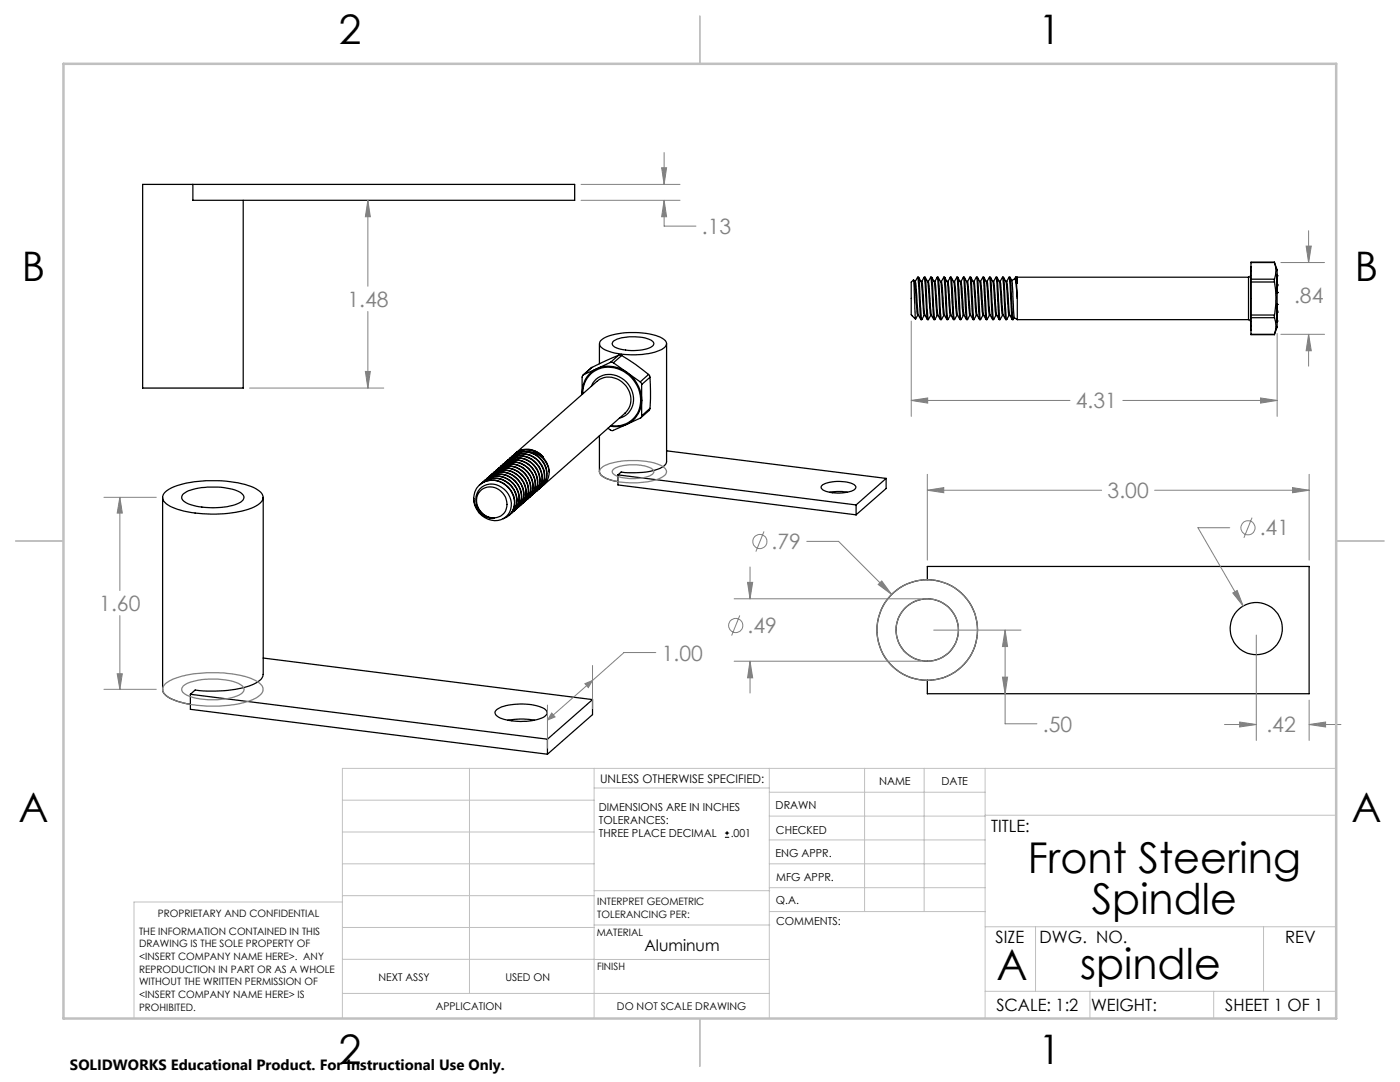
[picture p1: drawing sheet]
<svg xmlns="http://www.w3.org/2000/svg" width="279mm" height="216mm" viewBox="0 0 279 216" stroke-linecap="round" stroke-linejoin="round" font-family="sans-serif">
<g fill="none" stroke="#000" stroke-width=".25">
<path d="M38.5 36.8h-10v40.6h20v-37.4M38.5 36.8h76.2v3.2h-76.2zM182.3 55.8l.4 7.9 .5-.9M182.3 55.8l-.4 .5v6.5l.1 .1M182.3 55.8l.2 .4M182.5 56.2h.2M182.5 56.2l.5 6.3 .1 .4h.2M182.7 56.2l.6 6.7M183.1 55.3l-.5 .9M183.3 55.3h-.1l.6 8.4M183.8 56.2h.2M184 56.2l.6 6.7"/>
<path d="M184.4 55.3l-.5 .9M184.5 55.3l.6 8.5-.5-.9M184.5 55.3h.1M185.1 56.2h.2l.1 .8 .5 5.9M185.7 55.3l.2 1.5 .5 7-.5-.9M185.7 55.3l-.5 .9M185.7 55.3h.2M186.4 56.2h.2l.1 .8 .5 5.9M187 55.3l-.5 .9M187 55.3l.7 8.4M187 55.3h.2M187.2 55.4l.7 8.4 .5-1"/>
<path d="M187.2 55.3l.5 .9M187.7 56.2l.5 6.3 .1 .4h.2M187.7 56.2h.2M187.9 56.2l.3 4a5.6 5.6 0 0 0 .8 3.6M188.3 55.3l-.4 .9M188.3 55.3l.7 8.4M188.3 55.3h.2M188.5 55.4l.7 8.4 .5-1M188.5 55.3l.5 .9M189 56.2l.5 6.3 .2 .4h.1M189 56.2h.2M189.7 55.3l.6 8.5a5.6 5.6 0 0 1-.8-3.6l-.3-4"/>
<path d="M189.7 55.3l-.5 .9M189.7 55.3h.1M189.8 55.4l.7 8.4 .5-1M189.8 55.3l.5 .9M190.3 56.2l.6 6.3v.4h.2M190.3 56.2h.2M190.5 56.2l.6 6.7M191 55.3l.6 8.5-.5-.9M191 55.3l-.5 .9M191 55.3h.1M191.1 55.4l.7 8.4 .5-1M191.1 55.3l.5 .9"/>
<path d="M191.6 56.2l.6 6.3v.4h.2M191.6 56.2h.2M191.8 56.2l.6 6.7M192.3 55.3l.6 8.5-.5-.9M192.3 55.3l-.5 .9M192.3 55.3h.1M192.4 55.4l.7 8.4 .5-1M192.4 55.3l.5 .9M192.9 56.2l.6 6.3v.4h.2M192.9 56.2h.2M193.1 56.2l.6 6.7M193.5 55.3l-.4 .9"/>
<path d="M193.7 55.4l.7 8.4 .5-1M193.7 55.3l.5 .9M193.7 55.3h-.1l.6 8.4M194.2 56.2l.6 6.3v.4h.2M194.2 56.2h.1a10.7 10.7 0 0 1 .4 4l.3 2.7M194.8 55.3l-.5 .9M195.1 55.4l.6 8.4 .5-1M195.1 55.3l.4 .9M195.1 55.3h-.2l.6 8.4M195.5 56.2l.5 5.9 .1 .8h.2M195.5 56.2h.1a10.7 10.7 0 0 1 .4 4l.3 2.7M196.1 55.3l-.4 .9"/>
<path d="M196.3 55.3h-.1l.6 8.4M196.9 56.2l-.5-.8 .6 8.4 .5-1M196.9 56.2l.4 5.9 .1 .8h.2M196.9 56.2h.1M197 56.2l.6 6.7M197.4 55.3l-.4 .9M197.6 55.3h-.1l.6 8.4M198.2 56.2l-.5-.8 .6 8.4 .5-1M198.2 56.2l.4 5.9 .2 .8h.1M198.2 56.2h.1M198.3 56.2l.6 6.7M198.8 55.3l-.5 .9"/>
<path d="M198.8 55.3l.6 8.4M198.8 55.3h.1M199.4 56.2h.2l.1 .4 .5 6.3M200.1 55.3l-.5 .9M200.2 55.3h-.1l.6 8.4M200.7 56.2h.2l.1 .4 .5 6.3M201.4 55.3l-.5 .9M201.5 55.3h-.1l.6 8.4M202.5 55.6a11.4 11.4 0 0 1 .5 3.9M202.5 55.6l-.6 .4M202.7 55.3l.3 4.2M202.7 55.3l-.2 .3"/>
<path d="M202.7 55.3h.1M202.9 55.3l.1 1.3M202.9 55.4l.1 1.2M203 55.3v1.3M203 59.5v4.3M203 55.3l-.1 .1M203 55.3h46.2M249.2 55.3v8.5M249.6 54.9l-.1 .2-.3 .2M249.7 53.2v12.7M249.7 55.7v.6M249.7 56.3h4.7"/>
<path d="M249.7 55.7h4.7M249.7 52.4v3.3M249.7 56.3v6.6M249.7 52.4h4.7M254.3 52.3l.1 .1M254.3 52.3l.6 1.5v11.5l-.6 1.5M254.3 52.3l-4.6 .1M254.4 55.7v.6M254.4 56.3a19.3 19.3 0 0 1 0 6.6M254.4 52.4a5 5 0 0 1 0 3.3M254.9 57h.1M254.9 57v.5"/>
<path d="M254.9 58.4v.1M254.9 54.8h.1M254.9 54.8v.2M254.9 57.5h.1M254.9 58.4h.1M254.9 56.8h.1M254.9 55h.1M254.9 56.8v.2M254.9 55v1.8M254.9 58.3v.1M254.9 58.3h.1M254.9 57.5v.9"/>
<path d="M116.3 78.6a5.1 5.1 0 0 1 7.5-4.8 6.3 6.3 0 0 1 3 9.2 5 5 0 0 1-4.9 1.9M116.5 74.8l-.3 .4v3.5M118 77.1a4.1 4.1 0 0 1 6.6-1.3 4.4 4.4 0 0 1 0 7.2l-1 .4M118.1 73.3l-1.8 1.6M118.1 73.3l-1.6 1.5M119.2 73.6a6.5 6.5 0 0 1 8.5 4.2 5.4 5.4 0 0 1-2.6 6.9M119.2 73.6a5.1 5.1 0 0 0-3 5.1M119.2 73.6l-2.7 1.2M119.6 68.6v4M119.9 67.9a10.6 10.6 0 0 1 7.1-1.5 10.1 10.1 0 0 1 5.7 1.5 1.13 1.13 0 0 1-.7 1.8 15.5 15.5 0 0 1-11.7-.1 1.01 1.01 0 0 1-.4-1.7zM121.8 72.3l.6 .1M121.8 72.3l-2.6 1.3"/>
<path d="M122.3 68.2a8.3 8.3 0 0 1 5.5-.9 3.5 3.5 0 0 1 2.7 1.1v.2a2.63 2.63 0 0 1-2.3 1.2 9.3 9.3 0 0 1-5.7-.7l-.2-.2a.55 .55 0 0 1 0-.7zM122.4 72.4l5.4 3.8M123.5 70.9h.6M123.5 70.9l-5.4 2.4M123.5 70.9l-1.7 1.4M124.1 70.9l2.7 1.8 2.6 2M124.1 70.9l-1.7 1.5M127.8 76.2l.3 .5M128.1 76.7v6.3M129.4 74.7l.3 .6M129.4 74.7l-1.6 1.5M129.7 75.3l.1 2.8-.1 3.4"/>
<path d="M129.7 75.3l-1.6 1.4M133 68.6v23.5a2.53 2.53 0 0 1-2.3 1.7 18.7 18.7 0 0 1-6.7 .4l-.7 .6M182 62.9l.1 .1M182 62.9h.1M182 63l.7 .7M183.3 62.9l.5 .9M183.8 63.8h.2M184.5 62.8l-.6 1-.6-8.4 .3 .4a8.7 8.7 0 0 1 .5 3.7l.2 3 .1 .4h.2M185.1 63.8h.2M185.8 62.8l-.6 1-.6-8.4 .3 .4a8.7 8.7 0 0 1 .5 3.7l.2 3 .1 .4h.2M186.4 63.8h.2M187.1 62.8l-.6 1-.6-8.4 .3 .4a8.7 8.7 0 0 1 .5 3.7l.3 3.3v.1h.2"/>
<path d="M187.2 62.9l.5 .9M187.7 63.8h.2M189 63.8h.2M190.3 63.8h.2M191.6 63.8h.2M192.9 63.8h.2M193.7 62.9l.5 .9M194.2 63.8h.2M195 62.9l.5 .9M195.5 63.8h.2M196.3 62.9l.5 .9M196.8 63.8h.2"/>
<path d="M197.6 62.9l.5 .9M198.1 63.8h.2M198.9 62.9l.5 .9M199.4 63.8h.2M200.1 62.8l-.5 1-.6-8.4 .2 .4a8.7 8.7 0 0 1 .5 3.7l.3 3 .1 .4h.1M200.2 62.9l.5 .9M200.7 63.8h.2M201.4 62.8l-.5 1-.6-8.4 .2 .4a8.7 8.7 0 0 1 .5 3.7l.3 3 .1 .4h.1M201.5 62.9l.5 .9M202 63.8h.2M202.5 63.3l-.3 .5-.6-8.5a4 4 0 0 1 .5 2.7l.3 5.2v.2l.6 .4M203 63.8h46.2"/>
<path d="M249.2 63.8l.3 .2 .1 .2M249.7 62.9v.5M249.7 66.7l4.6 .1M249.7 62.9h4.7M249.7 63.4v3.3M249.7 63.4h4.7M249.7 66.7h4.7M254.4 62.9v.5M254.4 63.4a5 5 0 0 1 0 3.3M254.4 66.7l-.1 .1M254.9 62.1h.1M254.9 60.7h.1"/>
<path d="M254.9 64.3h.1M254.9 62.1v.2M254.9 61.6h.1M254.9 62.3h.1M254.9 64.1h.1M254.9 61.6v.5M254.9 64.1v.2M254.9 60.7v.9M254.9 62.3v1.8M32.5 99.2v38.3a2.51 2.51 0 0 0 1.9 2l1.1 .4 2.5 .6M32.8 98.3a11.2 11.2 0 0 1 6.7-2.2 24.2 24.2 0 0 1 11.1 1.2l.4 .2a1.8 1.8 0 0 1 1.3 2.4 7.1 7.1 0 0 1-4.6 2.2 25.3 25.3 0 0 1-13.3-.9 2.45 2.45 0 0 1-1.9-2.1zM36.7 98.5a11 11 0 0 1 6.7-1.3 8.1 8.1 0 0 1 5.1 1.5 1.08 1.08 0 0 1-.8 1.7 14.5 14.5 0 0 1-10.8-.2 .96 .96 0 0 1-.6-.8 .96 .96 0 0 1 .4-.9z"/>
<path d="M52.5 99.2v35.4a2.45 2.45 0 0 1-1.8 1.9 24.1 24.1 0 0 1-11.8 1.2l-.9 .8M94.5 99.4a3.7 3.7 0 0 1 5.9-3 4.2 4.2 0 0 1 1.4 6.3l-1.4 .8M95.7 97.6a3.7 3.7 0 0 1 6 1.6 3.3 3.3 0 0 1-.8 4 3.3 3.3 0 0 1-4.1 .1 4.5 4.5 0 0 1-2.3-3.9 4.1 4.1 0 0 0 4.2 4 3.7 3.7 0 0 1-3.3-2 3.7 3.7 0 0 1 .3-3.8zM95.8 98a3.3 3.3 0 0 1 3.8-.3 3.3 3.3 0 0 1 1.5 3.4 2.88 2.88 0 0 1-2.3 2.3 2.88 2.88 0 0 1-3-1.5 3.1 3.1 0 0 1 0-3.9zM95.8 96.7a4.3 4.3 0 0 1 4.8-.2 4.3 4.3 0 0 1 2.1 4.3 3.1 3.1 0 0 1-1.1 2.1M95.8 96.7h-.1M96.2 96.3a4.3 4.3 0 0 1 5.5 .3 4.3 4.3 0 0 1 .8 5.4l-.4 .4M96.2 96.3a4.3 4.3 0 0 1 5.3 .2 4.3 4.3 0 0 1 1.2 5.1l-.9 1M96.7 95.9a4.2 4.2 0 0 1 6.4 1.6 3.6 3.6 0 0 1-.8 4.7M96.7 95.9a4.2 4.2 0 0 1 6.7 2.2 3.6 3.6 0 0 1-.9 4M96.7 95.8v.1M97.2 95.5a4.3 4.3 0 0 1 4.5-.4 4.3 4.3 0 0 1 2.4 3.9 3.2 3.2 0 0 1-1.3 2.8"/>
<path d="M97.2 95.5a4.4 4.4 0 0 1 4.8-.3 4.4 4.4 0 0 1 2.1 4.4 3.6 3.6 0 0 1-1.1 2M97.6 95v.1a4.3 4.3 0 0 1 4.5-.4 4.3 4.3 0 0 1 2.4 3.9 3.1 3.1 0 0 1-1.3 2.8M97.7 95.1a4.2 4.2 0 0 1 6.7 2.2 3.6 3.6 0 0 1-1 3.9M98.1 94.7a4.3 4.3 0 0 1 4.5-.4 4.3 4.3 0 0 1 2.4 3.9 3.2 3.2 0 0 1-1.3 2.8M98.1 94.7h-.1M98.1 94.7a4.4 4.4 0 0 1 4.8-.3 4.4 4.4 0 0 1 2.1 4.3l-.2 .9-.9 1.2M99.5 93.4l-.1 .1a4.3 4.3 0 0 1 4.6-.4 4.3 4.3 0 0 1 2.4 3.9 3.1 3.1 0 0 1-1.3 2.8M99.5 93.5a4.2 4.2 0 0 1 6.7 2.2 3.6 3.6 0 0 1-.9 3.9M99.9 93v.1a4.3 4.3 0 0 1 4.6-.4 4.3 4.3 0 0 1 2.3 3.9 3.1 3.1 0 0 1-1.3 2.7M100 93a4.4 4.4 0 0 1 4.8-.2 4.4 4.4 0 0 1 2.1 4.3l-.3 .9-.4 .7-.4 .4M100.4 92.6v.1a4.3 4.3 0 0 1 4.5-.4 4.3 4.3 0 0 1 2.4 3.9 3.2 3.2 0 0 1-1.3 2.8M100.4 92.6a4.2 4.2 0 0 1 6.7 2.3 3.5 3.5 0 0 1-.9 3.8"/>
<path d="M101.3 91.8v.1a4.3 4.3 0 0 1 4.5-.4 4.3 4.3 0 0 1 2.4 3.9 3.2 3.2 0 0 1-1.3 2.7M101.4 91.8a4.2 4.2 0 0 1 6.6 2.3 3.5 3.5 0 0 1-.9 3.8M102.2 91.1a4.3 4.3 0 0 1 4.5-.4 4.3 4.3 0 0 1 2.4 3.8 3.2 3.2 0 0 1-1.3 2.8M102.2 91a4.3 4.3 0 0 1 5.5 .3 4.3 4.3 0 0 1 .8 5.4l-.5 .5M102.7 90.6a4.4 4.4 0 0 1 6.9 3.6M102.7 90.6a4.1 4.1 0 0 1 5.7 .6 4 4 0 0 0-5.8-.5M102.8 90.5l16.3-14.4a4.3 4.3 0 0 1 6.7 2.9 3.6 3.6 0 0 1-1.1 3.4l-16.3 14.4M104.8 99.9a4 4 0 0 0-.9-6.2 4 4 0 0 0-4.9 .2 4.3 4.3 0 0 1 4.5-.4 4.3 4.3 0 0 1 2.4 3.9 3.2 3.2 0 0 1-1.3 2.8M104.8 100h.1M105 90.1a4.5 4.5 0 0 1 4.6 4.1M105.8 99.2h-.1M106.3 98.7l-.1 .1"/>
<path d="M106.7 98.3a4 4 0 0 0-.9-6.2 4 4 0 0 0-5 .2 4.3 4.3 0 0 1 4.6-.4 4.3 4.3 0 0 1 2.3 3.9 3.1 3.1 0 0 1-1.3 2.7M106.7 98.4h-.1M107.2 97.9l-.1 .1M107.6 97.5a4 4 0 0 0-.9-6.2 4 4 0 0 0-5 .1 4.3 4.3 0 0 1 4.6-.3 4.3 4.3 0 0 1 2.4 3.9 3.1 3.1 0 0 1-1.3 2.7M107.6 97.5v.1M109.6 94.2v.5a3.4 3.4 0 0 1-1.3 2.2M119.6 86.9v7.2a2.18 2.18 0 0 0 2 1.6l1.7 .4M123.3 94.8l47.6 6M123.3 94.8v2l47.6 5.9M125.1 84.7a5.7 5.7 0 0 1-3.3 .4M125.1 84.7l-2.8 1.2h-.4l-.6-.5M128.1 83l-.3 .4-2.7 1.3"/>
<path d="M129.7 81.5l-.2 .4-1.6 1.5M129.7 81.5l-1.6 1.5M133 90l43.8 5.5M164 96.9a7 7 0 0 1 6.6 0 .6 .6 0 0 1-.3 1 8.1 8.1 0 0 1-6.1-.1l-.2-.2a.43 .43 0 0 1 0-.7zM165.6 98.2l1.4-.1 2.1 .1M176.8 95.5v2l-5.9 5.2M176.8 95.5l-5.9 5.3M102.1 102.4h.1M103.9 100.8h.1M104.4 100.4a4.1 4.1 0 0 0-1.8-6.7 3.6 3.6 0 0 0-4.1 .6 4.3 4.3 0 0 1 4.6-.4 4.3 4.3 0 0 1 2.3 3.9 3.1 3.1 0 0 1-1.3 2.8M170.9 100.8v1.9M185.1 115.7v-2.7h76.2v25.4h-76.2v-2.7"/>
<path d="M38 138.5l71.3 9M38 138.5v3l71.3 9M52.5 131.3l65.8 8.3M118.3 139.6v3l-9 7.9M118.3 139.6l-9 7.9M99 141.7a8.1 8.1 0 0 1 5.4-1.2 8 8 0 0 1 4.5 1.1l.2 .4a1.13 1.13 0 0 1-1 1.3 12.3 12.3 0 0 1-8.6-.2l-.6-.6a.57 .57 0 0 1 .1-.8zM101.4 143.7h.1a14.3 14.3 0 0 1 5.1 0M109.3 147.5v3"/>
<circle cx="185" cy="125.7" r="6.2"/>
<circle cx="185.1" cy="125.7" r="10"/>
<circle cx="250.7" cy="125.4" r="5.2"/>
</g>
<g fill="none" stroke="#808080" stroke-width=".2">
<path d="M73.4 40l.5 3.3h-1zM73.4 40v17.1M116 36.8h19.7M116 40h19.7M132 33.5h1l-.5 3.3zM132.5 40l.5 3.3h-1zM132.5 40v5.1h6.4M132.5 30.4v6.4M255.6 52.4h8.7M260.7 49.1h1l-.5 3.3zM261.2 46v6.4M49.8 77.4h26.8"/>
<path d="M72.9 74.1h1l-.5 3.3zM73.4 62.2v15.2M181.9 79.9l3.2-.5v1zM181.9 64.1v19M181.9 79.9h31.6M224.1 79.9h30.8M251.6 79.4l3.3 .5-3.3 .5zM254.9 66.5v16.6M255.6 66.7h8.7M261.2 66.7l.5 3.3h-1zM261.2 66.7v6.4M20.7 99.2h10.5"/>
<path d="M23.9 99.2l.5 3.2h-1zM23.9 99.2v18.6M185.1 97.8l3.2-.5v1zM185.1 94.7v17.1M185.1 97.8h34.8M230.4 97.8h30.9M258 97.3l3.3 .5-3.3 .5zM261.3 94.7v17.1M146.5 119.5h37.3M149.2 116.2h1l-.5 3.3zM149.7 113.1v6.4M152.5 106l-1.7 4.1"/>
<path d="M161 108h6.4l10.5 10.6M175.3 116.6l.7-.7 1.9 2.7zM245.4 105.3h-6.3l9 15.6M246 118.3l.9-.5 1.2 3.1zM249.9 103.3l-1.7 4M20.7 137.5h10.5M23.4 134.4h1l-.5 3.1zM23.9 122.8v14.7M116.7 136.4l1.6-.6-.9 1.4zM118.3 132.8v8.6M118.3 135.8l-9 7.9M130.9 130.2h-6.4l-6.2 5.6"/>
<path d="M146.5 131.9h37.3M147.6 122.8l-1.6 4M149.7 131.9l.5 3.4h-1zM149.7 131.9v6.4M186.3 125.7h17.5M200.1 135.1h1l-.5 3.3zM200.6 125.7l.5 3.3h-1zM200.6 125.7v18.7h6.3M250.7 126.7v21M261.3 139.7v8M109.3 140.7v8.6M110.1 142.3l.7 .8-1.5 .6z"/>
<path d="M244.4 144.6h6.3M247.4 144.1l3.3 .5-3.3 .5zM261.3 144.6l3.2-.5v1zM261.3 144.6h6.3"/>
<circle cx="151.7" cy="108.1" r="1.41"/>
<circle cx="249.1" cy="105.3" r="1.41"/>
<circle cx="146.8" cy="124.8" r="1.41"/>
</g>
<path d="M144.7 167.1h.8M144.7 166.2h.8M145.1 165.8v.9" fill="none" stroke="#000" stroke-width=".2"/>
<g fill="none" stroke="#808080" stroke-width=".25">
<path d="M119.8 93.6a7.2 7.2 0 0 1 4.6-1.6 13.9 13.9 0 0 1 8 1.2 1.06 1.06 0 0 1 .6 1.1 1.06 1.06 0 0 1-.8 .9 15.5 15.5 0 0 1-9.3 .8 4.4 4.4 0 0 1-3.2-1.7zM122.3 93.7a8 8 0 0 1 5.8-.8 2.54 2.54 0 0 1 2.4 1.2 2.58 2.58 0 0 1-2.3 1.3 8.6 8.6 0 0 1-5.8-.8 .55 .55 0 0 1-.1-.9zM33 136.5a14.2 14.2 0 0 1 7.9-2.2 21.2 21.2 0 0 1 10.3 1.6l.4 .3a1.57 1.57 0 0 1 .9 1.5 1.57 1.57 0 0 1-1.1 1.4 19.8 19.8 0 0 1-10.9 1.7 13.7 13.7 0 0 1-7.5-2.1 1.4 1.4 0 0 1 0-2.2zM36.6 136.8a11.5 11.5 0 0 1 7.1-1.3 7.4 7.4 0 0 1 4.8 1.6 1.12 1.12 0 0 1-.8 1.6 14.8 14.8 0 0 1-10.7-.1 1.01 1.01 0 0 1-.4-1.8z"/>
<circle cx="185" cy="125.7" r="6.2"/>
<circle cx="185.1" cy="125.7" r="10.1"/>
</g>
<g fill="none" stroke="#c0c0c0" stroke-width=".2">
<path d="M68.3 159.7h50.3M93.7 153.3v44.9M118.6 153.3v49.9M118.6 157.2h34.9M153.5 153.3v49.9M153.5 158.1h43.1M172.5 153.3v28.6M184.4 153.3v28.6M196.6 153.3v49.9M266.7 153.3h-198.4v49.9M68.3 178.7h50.3M68.3 172.4h50.3"/>
<path d="M68.3 166h50.3M68.3 180h-41.6v23.2M118.6 177.7h35M153.5 167.6h43.1M153.5 162.8h43.1M153.5 172.4h43.1M153.5 177.1h43.1M196.6 162.7h70.1M68.3 198.2h85.2M68.3 191.4l85.2 .1M68.3 185.1h50.3M118.6 184.6h35"/>
<path d="M153.6 181.9h43M196.6 197.8h70.1M196.6 184.9h70.1M206.7 184.9v12.9M217.5 197.8v5.4M242.2 197.8v5.4M252.2 184.9v12.9"/>
</g>
<path d="M139.7 3.2v9.5M3.1 107.9h9.6M266.7 107.9h9.5M139.7 203.2v9.6" fill="none" stroke="#c0c0c0" stroke-width=".25"/>
<path d="M12.7 12.7h254v190.5h-254z" fill="none" stroke="#c0c0c0" stroke-width=".5"/>
<g fill="#808080">
<path d="M149.2 116.2h1l-.5 3.3zM149.7 131.9l.5 3.4h-1zM176 115.9l-.7 .7 2.6 2zM246 118.3l2.1 2.6-1.2-3.1zM247.4 144.1l3.3 .5-3.3 .5zM261.3 144.6l3.2-.5v1zM200.6 125.7l.5 3.3h-1zM200.1 135.1h1l-.5 3.3zM258 97.3l3.3 .5-3.3 .5zM185.1 97.8l3.2-.5v1z"/>
<path d="M181.9 79.9l3.2-.5v1zM251.6 79.4l3.3 .5-3.3 .5zM260.7 49.1h1l-.5 3.3zM261.2 66.7l.5 3.3h-1zM23.9 99.2l.5 3.2h-1zM23.4 134.4h1l-.5 3.1zM116.7 136.4l1.6-.6-.9 1.4zM110.1 142.3l.7 .8-1.5 .6zM72.9 74.1h1l-.5 3.3zM73.4 40l.5 3.3h-1zM132 33.5h1l-.5 3.3zM132.5 40l.5 3.3h-1z"/>
</g>
<g font-size="8.5">
<text x="205.1" y="174.2">Front Steering</text>
<text x="217.9" y="182.3">Spindle</text>
<text x="198.9" y="195.5">A</text>
<text x="215.6" y="195.4">spindle</text>
</g>
<g font-size="8.1">
<text x="67.6" y="8.9">2</text>
<text x="207.3" y="8.9">1</text>
<text x="4.4" y="56.2">B</text>
<text x="270.4" y="56.2">B</text>
<text x="3.7" y="164.1">A</text>
<text x="269.7" y="164.1">A</text>
<text x="67.6" y="212.4">2</text>
<text x="207.3" y="212.4">1</text>
</g>
<g font-size="4.2" fill="#808080">
<text x="140.1" y="46.7">.13</text>
<text x="69.3" y="61.2">1.48</text>
<text x="258.3" y="60.4">.84</text>
<text x="214.7" y="81.5">4.31</text>
<text x="221.1" y="99.4">3.00</text>
<text x="251.4" y="106.8">.41</text>
<text x="154" y="109.6">.79</text>
<text x="19.8" y="121.9">1.60</text>
<text x="132.1" y="131.8">1.00</text>
<text x="149.2" y="126.3">.49</text>
<text x="208.1" y="146">.50</text>
<text x="252.7" y="146.2">.42</text>
</g>
<g font-size="3.4">
<text x="197.8" y="166">TITLE:</text>
<text x="198.7" y="188.1">SIZE</text>
<text x="207.5" y="188.1">DWG. NO.</text>
<text x="256.5" y="188.2">REV</text>
<text x="198.8" y="201.7">SCALE: 1:2</text>
<text x="217.7" y="201.8">WEIGHT:</text>
<text x="244.5" y="201.7">SHEET 1 OF 1</text>
</g>
<text font-size="3.2" x="128.6" y="189.8">Aluminum</text>
<text font-size="3" x="14" y="213.5">SOLIDWORKS Educational Product. For Instructional Use Only.</text>
<text font-size="2.4" x="119.8" y="156.2">UNLESS OTHERWISE SPECIFIED:</text>
<g font-size="2.2">
<text x="119.5" y="161.8">DIMENSIONS ARE IN INCHES</text>
<text x="154.8" y="161.4">DRAWN</text>
<text x="175.4" y="156.6">NAME</text>
<text x="187.9" y="156.7">DATE</text>
<text x="119.5" y="164.4">TOLERANCES:</text>
<text x="119.5" y="167.1">THREE PLACE DECIMAL</text>
<text x="145.8" y="167.1">.001</text>
<text x="154.9" y="166.3">CHECKED</text>
<text x="154.8" y="171">ENG APPR.</text>
<text x="154.9" y="175.7">MFG APPR.</text>
<text x="154.9" y="180.4">Q.A.</text>
<text x="154.9" y="184.6">COMMENTS:</text>
</g>
<g font-size="2.1">
<text x="75.5" y="195.7">NEXT ASSY</text>
<text x="100.9" y="195.7">USED ON</text>
<text x="86.9" y="201.5">APPLICATION</text>
<text x="123.1" y="201.6">DO NOT SCALE DRAWING</text>
</g>
<g font-size="2">
<text x="31.5" y="182.9">PROPRIETARY AND CONFIDENTIAL</text>
<text x="119.2" y="180.6">INTERPRET GEOMETRIC</text>
<text x="119.2" y="183.1">TOLERANCING PER:</text>
<text x="27.8" y="186.5">THE INFORMATION CONTAINED IN THIS</text>
<text x="27.8" y="189">DRAWING IS THE SOLE PROPERTY OF</text>
<text x="27.8" y="191.6">&lt;INSERT COMPANY NAME HERE&gt;. ANY</text>
<text x="119.1" y="186.7">MATERIAL</text>
<text x="27.8" y="194.1">REPRODUCTION IN PART OR AS A WHOLE</text>
<text x="27.8" y="196.6">WITHOUT THE WRITTEN PERMISSION OF</text>
<text x="119.1" y="193.5">FINISH</text>
<text x="27.8" y="199.1">&lt;INSERT COMPANY NAME HERE&gt; IS</text>
<text x="27.8" y="201.7">PROHIBITED.</text>
</g>
</svg>
